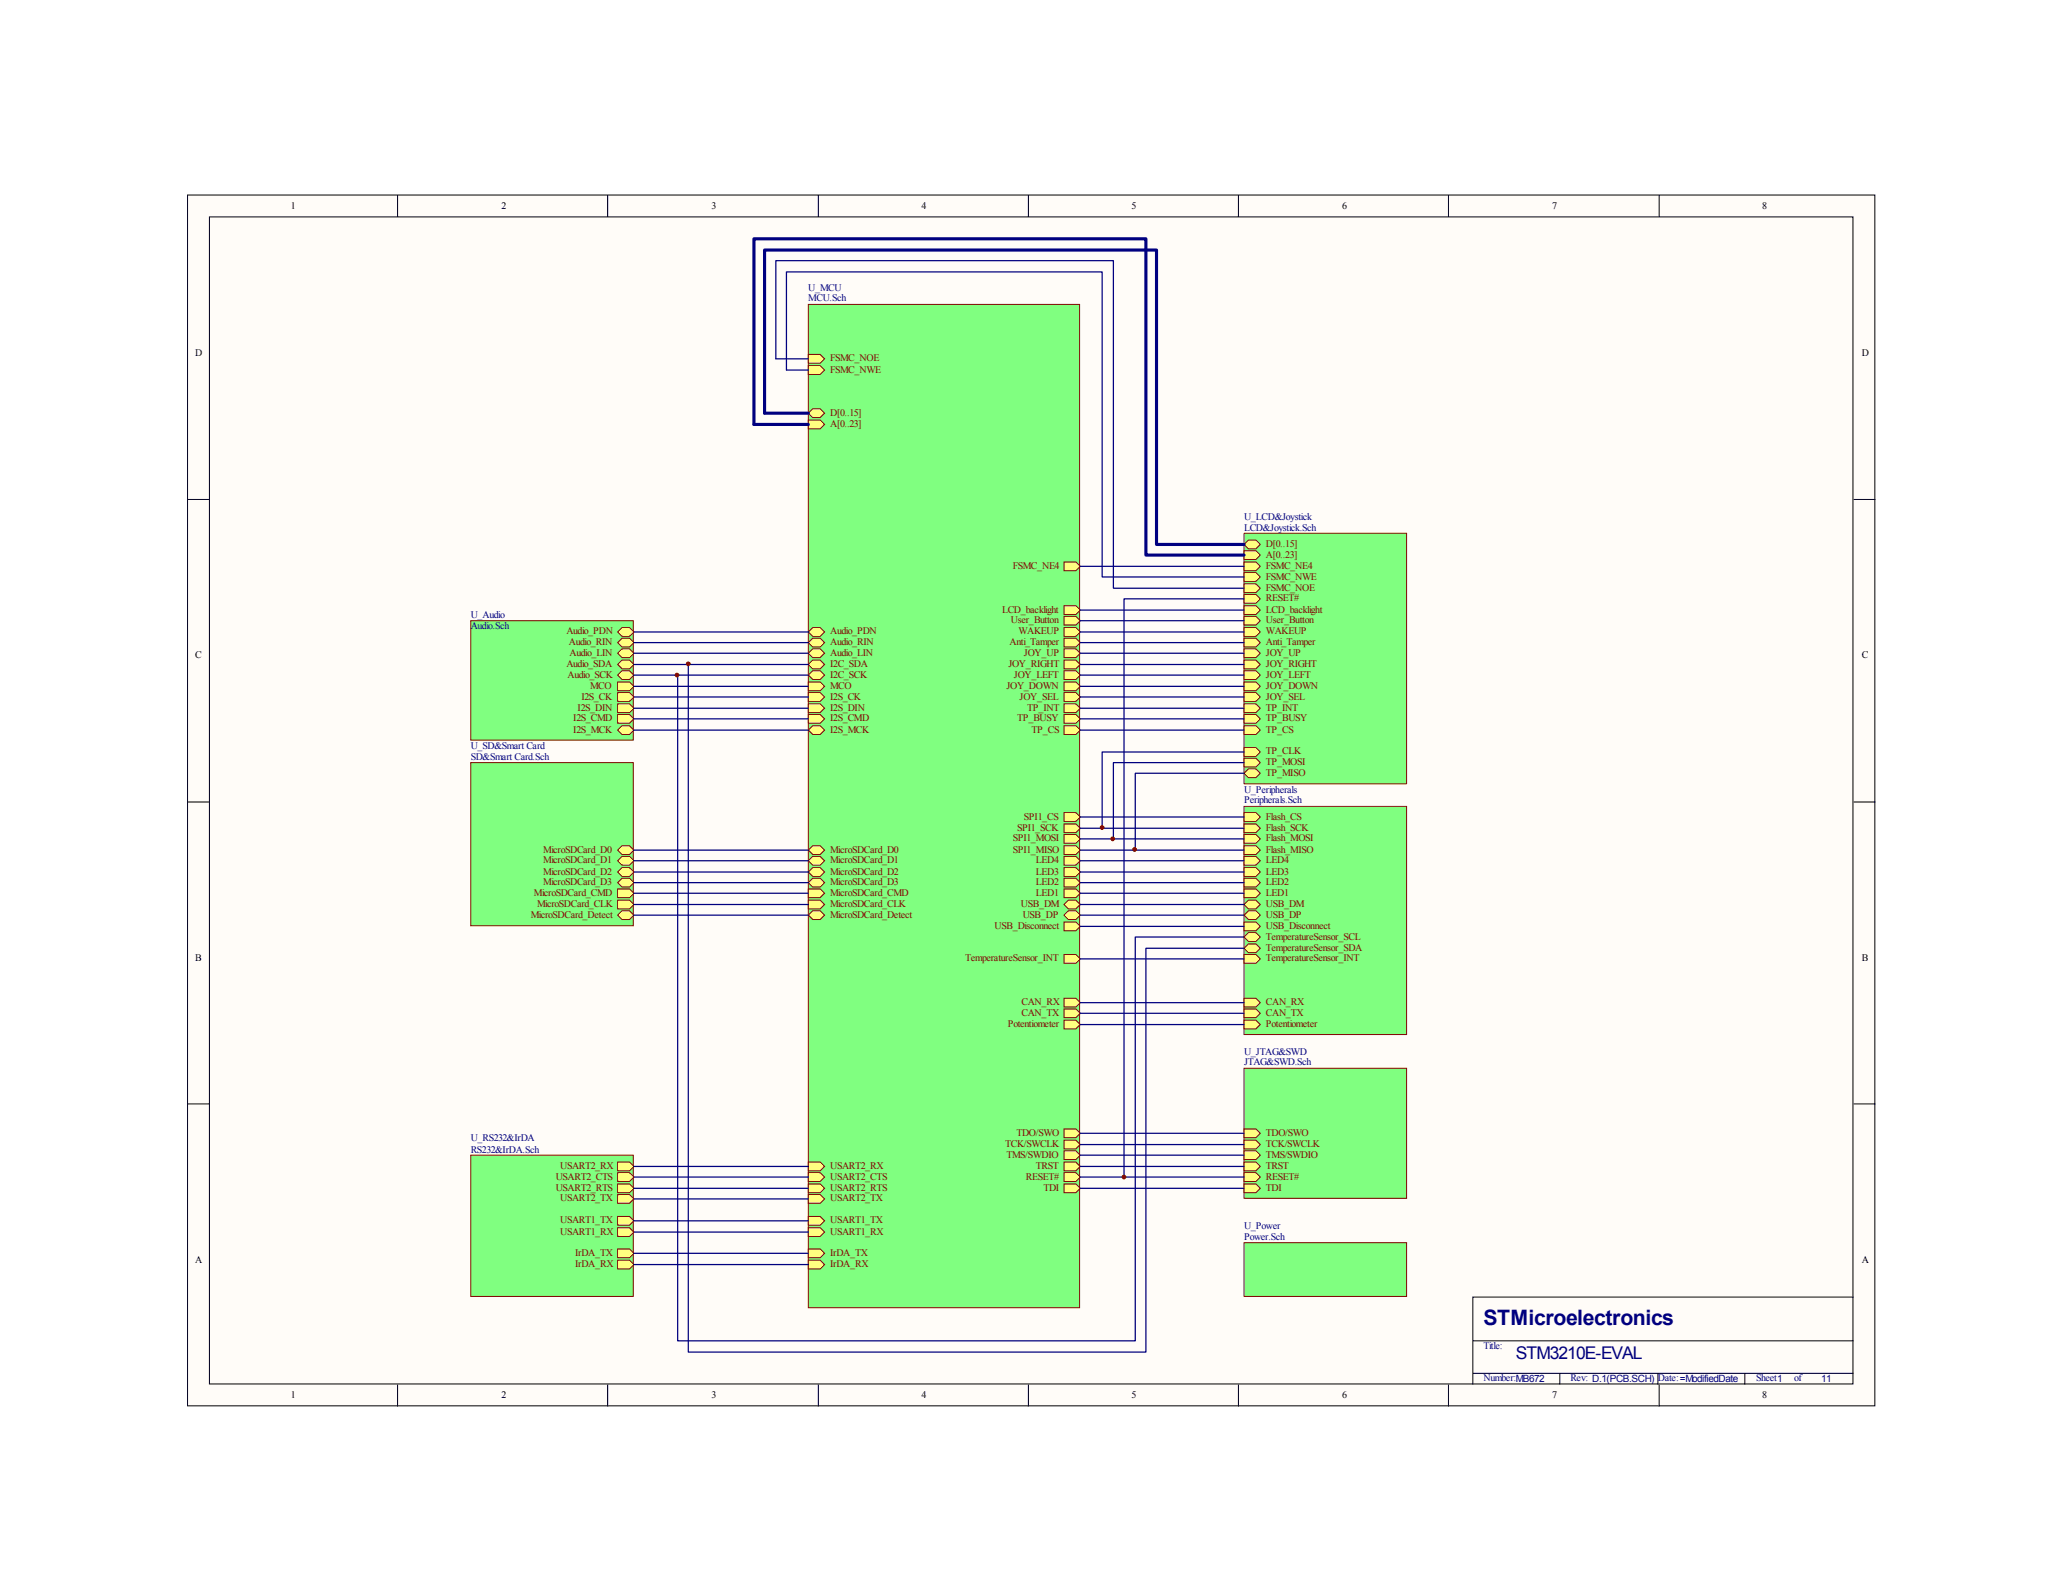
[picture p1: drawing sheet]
<svg xmlns="http://www.w3.org/2000/svg" width="279mm" height="216mm" viewBox="0 0 279 216" stroke-linecap="round" stroke-linejoin="round" font-family="sans-serif">
<path d="M25.4 26.4h228.5v164h-228.5z" fill="#fffcf8"/>
<g fill="none" stroke="#000" stroke-width=".14">
<path d="M25.4 26.4h228.5v164h-228.5zM28.4 29.4h222.6v158.1h-222.6zM53.8 26.4v3M82.3 26.4v3M110.8 26.4v3M139.3 26.4v3M167.7 26.4v3M196.2 26.4v3M224.7 26.4v3M25.4 67.6h3M251 67.6h3M25.4 108.6h3"/>
<path d="M251 108.6h3M25.4 149.5h3M251 149.5h3M251 175.7h-51.5v11.8M53.8 187.5v3M82.3 187.5v3M110.8 187.5v3M139.3 187.5v3M167.7 187.5v3M196.2 187.5v3M199.5 181.6h51.5M199.5 186h51.5"/>
<path d="M211.2 186v1.5M224.5 186v1.5M224.7 187.5v3M236.3 186v1.5"/>
</g>
<path d="M63.8 84.2h22v16h-22z" fill="#80ff80"/>
<path d="M63.8 84.1h22v16.1h-22z" fill="none" stroke="#800000" stroke-width=".14"/>
<g fill="#ffff80" stroke="#800000" stroke-width=".14">
<path d="M83.7 96.8h1.6l.6 .6-.6 .6h-1.6z" fill-rule="evenodd"/>
<path d="M83.7 95.3h1.6l.6 .6-.6 .6h-1.6z" fill-rule="evenodd"/>
<path d="M83.7 93.8h1.6l.6 .6-.6 .6h-1.6z" fill-rule="evenodd"/>
<path d="M83.7 92.4h1.6l.6 .6-.6 .6h-1.6z" fill-rule="evenodd"/>
<path d="M84.2 90.8h1.1l.6 .6-.6 .6h-1.1l-.5-.6z" fill-rule="evenodd"/>
<path d="M83.7 90l.5-.6h1.1l.6 .6-.6 .6h-1.1z" fill-rule="evenodd"/>
<path d="M83.7 88.5l.5-.6h1.1l.6 .6-.6 .6h-1.1z" fill-rule="evenodd"/>
<path d="M83.7 87l.5-.6h1.1l.6 .6-.6 .6h-1.1z" fill-rule="evenodd"/>
<path d="M83.7 98.9l.5-.6h1.1l.6 .6-.6 .6h-1.1z" fill-rule="evenodd"/>
<path d="M84.2 85h1.1l.6 .6-.6 .6h-1.1l-.5-.6z" fill-rule="evenodd"/>
</g>
<path d="M63.8 156.5h22v19.1h-22z" fill="#80ff80"/>
<path d="M63.8 156.5h22v19.1h-22z" fill="none" stroke="#800000" stroke-width=".14"/>
<g fill="#ffff80" stroke="#800000" stroke-width=".14">
<path d="M83.7 157.4h1.6l.6 .6-.6 .6h-1.6z" fill-rule="evenodd"/>
<path d="M83.7 161.8h1.6l.6 .6-.6 .6h-1.6z" fill-rule="evenodd"/>
<path d="M83.7 160.4h1.6l.6 .6-.6 .5h-1.6z" fill-rule="evenodd"/>
<path d="M83.7 158.8h1.6l.6 .6-.6 .6h-1.6z" fill-rule="evenodd"/>
<path d="M83.7 164.8h1.6l.6 .6-.6 .5h-1.6z" fill-rule="evenodd"/>
<path d="M83.7 166.3h1.6l.6 .6-.6 .6h-1.6z" fill-rule="evenodd"/>
<path d="M83.7 170.7h1.6l.6 .6-.6 .6h-1.6z" fill-rule="evenodd"/>
<path d="M83.7 169.2h1.6l.6 .6-.6 .5h-1.6z" fill-rule="evenodd"/>
</g>
<path d="M168.6 109.3h21.9v30.8h-21.9z" fill="#80ff80"/>
<path d="M168.5 109.2h22v30.9h-22z" fill="none" stroke="#800000" stroke-width=".14"/>
<g fill="#ffff80" stroke="#800000" stroke-width=".14">
<path d="M168.5 110.1h1.6l.6 .6-.6 .6h-1.6z" fill-rule="evenodd"/>
<path d="M168.5 111.6h1.6l.6 .6-.6 .6h-1.6z" fill-rule="evenodd"/>
<path d="M168.5 114.6h1.6l.6 .5-.6 .6h-1.6z" fill-rule="evenodd"/>
<path d="M168.5 113h1.6l.6 .6-.6 .6h-1.6z" fill-rule="evenodd"/>
<path d="M168.5 116h1.6l.6 .6-.6 .6h-1.6z" fill-rule="evenodd"/>
<path d="M168.5 117.5h1.6l.6 .6-.6 .6h-1.6z" fill-rule="evenodd"/>
<path d="M168.5 120.4h1.6l.6 .6-.6 .6h-1.6z" fill-rule="evenodd"/>
<path d="M168.5 119h1.6l.6 .5-.6 .6h-1.6z" fill-rule="evenodd"/>
<path d="M168.5 122.5l.6-.6h1l.6 .6-.6 .6h-1z" fill-rule="evenodd"/>
<path d="M168.5 124l.6-.6h1l.6 .6-.6 .5h-1z" fill-rule="evenodd"/>
<path d="M168.5 124.9h1.6l.6 .6-.6 .6h-1.6z" fill-rule="evenodd"/>
<path d="M168.5 129.3h1.6l.6 .6-.6 .6h-1.6z" fill-rule="evenodd"/>
<path d="M168.5 126.9l.6-.6h1l.6 .6-.6 .6h-1z" fill-rule="evenodd"/>
<path d="M169.1 127.8h1l.6 .6-.6 .6h-1l-.6-.6z" fill-rule="evenodd"/>
<path d="M168.5 136.7h1.6l.6 .5-.6 .6h-1.6z" fill-rule="evenodd"/>
<path d="M168.5 135.2h1.6l.6 .6-.6 .6h-1.6z" fill-rule="evenodd"/>
<path d="M168.5 138.2h1.6l.6 .6-.6 .6h-1.6z" fill-rule="evenodd"/>
</g>
<path d="M168.6 168.4h21.9v7.2h-21.9z" fill="#80ff80"/>
<path d="M168.5 168.3h22v7.3h-22z" fill="none" stroke="#800000" stroke-width=".14"/>
<path d="M168.6 144.8h21.9v17.5h-21.9z" fill="#80ff80"/>
<path d="M168.5 144.7h22v17.6h-22z" fill="none" stroke="#800000" stroke-width=".14"/>
<g fill="#ffff80" stroke="#800000" stroke-width=".14">
<path d="M168.5 160.4h1.6l.6 .6-.6 .5h-1.6z" fill-rule="evenodd"/>
<path d="M168.5 158.8h1.6l.6 .6-.6 .6h-1.6z" fill-rule="evenodd"/>
<path d="M168.5 157.4h1.6l.6 .6-.6 .6h-1.6z" fill-rule="evenodd"/>
<path d="M168.5 155.9h1.6l.6 .6-.6 .6h-1.6z" fill-rule="evenodd"/>
<path d="M168.5 154.4h1.6l.6 .6-.6 .6h-1.6z" fill-rule="evenodd"/>
<path d="M168.5 152.9h1.6l.6 .6-.6 .6h-1.6z" fill-rule="evenodd"/>
</g>
<path d="M109.6 41.3h36.6v135.8h-36.6z" fill="#80ff80"/>
<path d="M109.5 41.2h36.7v135.9h-36.7z" fill="none" stroke="#800000" stroke-width=".14"/>
<g fill="#ffff80" stroke="#800000" stroke-width=".14">
<path d="M144.1 160.4h1.6l.6 .6-.6 .5h-1.6z" fill-rule="evenodd"/>
<path d="M144.1 155.9h1.6l.6 .6-.6 .6h-1.6z" fill-rule="evenodd"/>
<path d="M144.1 154.4h1.6l.6 .6-.6 .6h-1.6z" fill-rule="evenodd"/>
<path d="M144.1 152.9h1.6l.6 .6-.6 .6h-1.6z" fill-rule="evenodd"/>
<path d="M109.5 157.4h1.6l.6 .6-.6 .6h-1.6z" fill-rule="evenodd"/>
<path d="M109.5 161.8h1.6l.6 .6-.6 .6h-1.6z" fill-rule="evenodd"/>
<path d="M109.5 160.4h1.6l.6 .6-.6 .5h-1.6z" fill-rule="evenodd"/>
<path d="M109.5 158.8h1.6l.6 .6-.6 .6h-1.6z" fill-rule="evenodd"/>
<path d="M109.5 164.8h1.6l.6 .6-.6 .5h-1.6z" fill-rule="evenodd"/>
<path d="M109.5 166.3h1.6l.6 .6-.6 .6h-1.6z" fill-rule="evenodd"/>
<path d="M109.5 170.7h1.6l.6 .6-.6 .6h-1.6z" fill-rule="evenodd"/>
<path d="M109.5 169.2h1.6l.6 .6-.6 .5h-1.6z" fill-rule="evenodd"/>
<path d="M144.1 93.8h1.6l.6 .6-.6 .6h-1.6z" fill-rule="evenodd"/>
<path d="M144.1 92.4h1.6l.6 .6-.6 .6h-1.6z" fill-rule="evenodd"/>
<path d="M144.1 90.8h1.6l.6 .6-.6 .6h-1.6z" fill-rule="evenodd"/>
<path d="M144.1 89.4h1.6l.6 .6-.6 .6h-1.6z" fill-rule="evenodd"/>
<path d="M144.1 87.9h1.6l.6 .6-.6 .6h-1.6z" fill-rule="evenodd"/>
<path d="M144.1 98.3h1.6l.6 .6-.6 .6h-1.6z" fill-rule="evenodd"/>
<path d="M144.1 82h1.6l.6 .6-.6 .6h-1.6z" fill-rule="evenodd"/>
<path d="M144.1 86.4h1.6l.6 .6-.6 .6h-1.6z" fill-rule="evenodd"/>
<path d="M144.1 85h1.6l.6 .6-.6 .6h-1.6z" fill-rule="evenodd"/>
<path d="M144.1 83.5h1.6l.6 .6-.6 .6h-1.6z" fill-rule="evenodd"/>
<path d="M144.1 110.1h1.6l.6 .6-.6 .6h-1.6z" fill-rule="evenodd"/>
<path d="M144.1 111.6h1.6l.6 .6-.6 .6h-1.6z" fill-rule="evenodd"/>
<path d="M144.1 114.6h1.6l.6 .5-.6 .6h-1.6z" fill-rule="evenodd"/>
<path d="M144.1 113h1.6l.6 .6-.6 .6h-1.6z" fill-rule="evenodd"/>
<path d="M144.1 116h1.6l.6 .6-.6 .6h-1.6z" fill-rule="evenodd"/>
<path d="M144.1 117.5h1.6l.6 .6-.6 .6h-1.6z" fill-rule="evenodd"/>
<path d="M144.1 120.4h1.6l.6 .6-.6 .6h-1.6z" fill-rule="evenodd"/>
<path d="M144.1 119h1.6l.6 .5-.6 .6h-1.6z" fill-rule="evenodd"/>
<path d="M144.1 122.5l.6-.6h1l.6 .6-.6 .6h-1z" fill-rule="evenodd"/>
<path d="M144.1 124l.6-.6h1l.6 .6-.6 .5h-1z" fill-rule="evenodd"/>
<path d="M144.1 124.9h1.6l.6 .6-.6 .6h-1.6z" fill-rule="evenodd"/>
<path d="M144.1 129.3h1.6l.6 .6-.6 .6h-1.6z" fill-rule="evenodd"/>
<path d="M144.1 136.7h1.6l.6 .5-.6 .6h-1.6z" fill-rule="evenodd"/>
<path d="M144.1 135.2h1.6l.6 .6-.6 .6h-1.6z" fill-rule="evenodd"/>
<path d="M144.1 138.2h1.6l.6 .6-.6 .6h-1.6z" fill-rule="evenodd"/>
<path d="M109.5 56.9h1.6l.6 .6-.6 .6h-1.6z" fill-rule="evenodd"/>
<path d="M110.1 55.4h1l.6 .6-.6 .6h-1l-.6-.6z" fill-rule="evenodd"/>
<path d="M144.1 76.1h1.6l.6 .6-.6 .6h-1.6z" fill-rule="evenodd"/>
<path d="M109.5 49.5h1.6l.6 .6-.6 .6h-1.6z" fill-rule="evenodd"/>
<path d="M109.5 48h1.6l.6 .6-.6 .6h-1.6z" fill-rule="evenodd"/>
<path d="M109.5 121.9h1.6l.6 .6-.6 .6h-1.6z" fill-rule="evenodd"/>
<path d="M109.5 120.4h1.6l.6 .6-.6 .6h-1.6z" fill-rule="evenodd"/>
<path d="M109.5 115.1l.6-.5h1l.6 .5-.6 .6h-1z" fill-rule="evenodd"/>
<path d="M109.5 96.8h1.6l.6 .6-.6 .6h-1.6z" fill-rule="evenodd"/>
<path d="M109.5 95.3h1.6l.6 .6-.6 .6h-1.6z" fill-rule="evenodd"/>
<path d="M109.5 93.8h1.6l.6 .6-.6 .6h-1.6z" fill-rule="evenodd"/>
<path d="M109.5 92.4h1.6l.6 .6-.6 .6h-1.6z" fill-rule="evenodd"/>
<path d="M110.1 90.8h1l.6 .6-.6 .6h-1l-.6-.6z" fill-rule="evenodd"/>
<path d="M109.5 90l.6-.6h1l.6 .6-.6 .6h-1z" fill-rule="evenodd"/>
<path d="M110.1 116h1l.6 .6-.6 .6h-1l-.6-.6z" fill-rule="evenodd"/>
<path d="M109.5 118.1l.6-.6h1l.6 .6-.6 .6h-1z" fill-rule="evenodd"/>
<path d="M109.5 119.5l.6-.5h1l.6 .5-.6 .6h-1z" fill-rule="evenodd"/>
<path d="M144.1 158.8h1.6l.6 .6-.6 .6h-1.6z" fill-rule="evenodd"/>
<path d="M144.1 157.4h1.6l.6 .6-.6 .6h-1.6z" fill-rule="evenodd"/>
<path d="M109.5 88.5l.6-.6h1l.6 .6-.6 .6h-1z" fill-rule="evenodd"/>
<path d="M109.5 87l.6-.6h1l.6 .6-.6 .6h-1z" fill-rule="evenodd"/>
<path d="M109.5 124l.6-.6h1l.6 .6-.6 .5h-1z" fill-rule="evenodd"/>
<path d="M109.5 98.9l.6-.6h1l.6 .6-.6 .6h-1z" fill-rule="evenodd"/>
<path d="M110.1 85h1l.6 .6-.6 .6h-1l-.6-.6z" fill-rule="evenodd"/>
<path d="M144.1 95.3h1.6l.6 .6-.6 .6h-1.6z" fill-rule="evenodd"/>
<path d="M144.1 96.8h1.6l.6 .6-.6 .6h-1.6z" fill-rule="evenodd"/>
</g>
<path d="M63.8 103.4h22v22h-22z" fill="#80ff80"/>
<path d="M63.8 103.3h22v22.1h-22z" fill="none" stroke="#800000" stroke-width=".14"/>
<g fill="#ffff80" stroke="#800000" stroke-width=".14">
<path d="M83.7 121.9h1.6l.6 .6-.6 .6h-1.6z" fill-rule="evenodd"/>
<path d="M83.7 120.4h1.6l.6 .6-.6 .6h-1.6z" fill-rule="evenodd"/>
<path d="M83.7 115.1l.5-.5h1.1l.6 .5-.6 .6h-1.1z" fill-rule="evenodd"/>
<path d="M84.2 116h1.1l.6 .6-.6 .6h-1.1l-.5-.6z" fill-rule="evenodd"/>
<path d="M83.7 118.1l.5-.6h1.1l.6 .6-.6 .6h-1.1z" fill-rule="evenodd"/>
<path d="M83.7 119.5l.5-.5h1.1l.6 .5-.6 .6h-1.1z" fill-rule="evenodd"/>
<path d="M83.7 124l.5-.6h1.1l.6 .6-.6 .5h-1.1z" fill-rule="evenodd"/>
</g>
<g fill="none" stroke="#000080" stroke-width=".17">
<path d="M105.1 48.6h4.4M106.5 50.1h3M85.9 91.4h23.6M85.9 93h23.6M85.9 94.4h23.6M85.9 95.9h23.6M85.9 97.4h23.6M85.9 98.9h23.6M85.9 90h23.6M85.9 88.5h23.6M93.2 90v93.1h62v-54.7h13.3M85.9 115.1h23.6"/>
<path d="M85.9 116.6h23.6M85.9 118.1h23.6M85.9 119.5h23.6M146.3 115.1h22.2M146.3 116.6h22.2M146.3 118.1h22.2M146.3 119.5h22.2M146.3 110.7h22.2M146.3 112.2h22.2M146.3 113.6h22.2M85.9 121h23.6M85.9 122.5h23.6"/>
<path d="M146.3 121h22.2M146.3 122.5h22.2M146.3 124h22.2M146.3 125.5h22.2M146.3 129.9h22.2M146.3 135.8h22.2M146.3 137.2h22.2M146.3 138.8h22.2M85.9 158h23.6M85.9 159.4h23.6M146.3 158h22.2M146.3 159.4h22.2"/>
<path d="M146.3 153.5h22.2M146.3 155h22.2M146.3 156.5h22.2M85.9 161h23.6M85.9 162.4h23.6M85.9 165.4h23.6M85.9 166.9h23.6M85.9 169.8h23.6M85.9 171.3h23.6M146.3 161h22.2"/>
</g>
<path d="M102.1 57.5h7.4M103.5 56h6" fill="none" stroke="#000080" stroke-width=".42"/>
<path d="M168.6 72.3h21.9v33.9h-21.9z" fill="#80ff80"/>
<path d="M168.5 72.2h22v34h-22z" fill="none" stroke="#800000" stroke-width=".14"/>
<g fill="#ffff80" stroke="#800000" stroke-width=".14">
<path d="M168.5 93.8h1.6l.6 .6-.6 .6h-1.6z" fill-rule="evenodd"/>
<path d="M168.5 92.4h1.6l.6 .6-.6 .6h-1.6z" fill-rule="evenodd"/>
<path d="M168.5 90.8h1.6l.6 .6-.6 .6h-1.6z" fill-rule="evenodd"/>
<path d="M168.5 89.4h1.6l.6 .6-.6 .6h-1.6z" fill-rule="evenodd"/>
<path d="M168.5 87.9h1.6l.6 .6-.6 .6h-1.6z" fill-rule="evenodd"/>
<path d="M168.5 96.8h1.6l.6 .6-.6 .6h-1.6z" fill-rule="evenodd"/>
<path d="M168.5 101.3h1.6l.6 .6-.6 .5h-1.6z" fill-rule="evenodd"/>
<path d="M168.5 102.7h1.6l.6 .6-.6 .6h-1.6z" fill-rule="evenodd"/>
<path d="M168.5 80.5h1.6l.6 .6-.6 .6h-1.6z" fill-rule="evenodd"/>
<path d="M168.5 82h1.6l.6 .6-.6 .6h-1.6z" fill-rule="evenodd"/>
<path d="M168.5 86.4h1.6l.6 .6-.6 .6h-1.6z" fill-rule="evenodd"/>
<path d="M168.5 85h1.6l.6 .6-.6 .6h-1.6z" fill-rule="evenodd"/>
<path d="M168.5 83.5h1.6l.6 .6-.6 .6h-1.6z" fill-rule="evenodd"/>
<path d="M168.5 76.1h1.6l.6 .6-.6 .6h-1.6z" fill-rule="evenodd"/>
<path d="M169.1 73.2h1l.6 .5-.6 .6h-1l-.6-.6z" fill-rule="evenodd"/>
<path d="M168.5 74.6h1.6l.6 .6-.6 .6h-1.6z" fill-rule="evenodd"/>
<path d="M168.5 77.6h1.6l.6 .5-.6 .6h-1.6z" fill-rule="evenodd"/>
<path d="M168.5 79.1h1.6l.6 .6-.6 .6h-1.6z" fill-rule="evenodd"/>
<path d="M168.5 104.7l.6-.6h1l.6 .6-.6 .6h-1z" fill-rule="evenodd"/>
<path d="M168.5 98.3h1.6l.6 .6-.6 .6h-1.6z" fill-rule="evenodd"/>
<path d="M168.5 95.3h1.6l.6 .6-.6 .6h-1.6z" fill-rule="evenodd"/>
</g>
<g fill="none" stroke="#000080" stroke-width=".17">
<path d="M105.1 48.6v-13.3h45.7v44.4h17.7M106.5 50.1v-13.3h42.8v41.3h19.2M146.3 76.7h22.2M85.9 85.6h23.6M85.9 87h23.6M91.8 91.4v90.2h62v-54.7h14.7M146.3 82.6h22.2M146.3 84.1h22.2M146.3 85.6h22.2M146.3 87h22.2M146.3 88.5h22.2M146.3 90h22.2"/>
<path d="M146.3 91.4h22.2M146.3 93h22.2M146.3 94.4h22.2M146.3 95.9h22.2M146.3 97.4h22.2M146.3 98.9h22.2M168.5 81.1h-16.3v78.3M168.5 101.9h-19.2v10.3M168.5 103.3h-17.7v10.3M168.5 104.7h-14.7v10.4M85.9 124h23.6"/>
</g>
<path d="M102.1 57.5v-25.2h53.1v42.9h13.3M103.5 56v-22.1h53.1v39.8h11.9" fill="none" stroke="#000080" stroke-width=".42"/>
<g fill="#800000" stroke="#800000" stroke-width=".14">
<path d="M91.5 91.3l.2-.1 .2 .2-.2 .3-.2-.1z" fill-rule="evenodd"/>
<path d="M93 89.8l.2-.1 .3 .2-.3 .3-.2-.1z" fill-rule="evenodd"/>
<path d="M149 112l.3-.2 .2 .3-.2 .3-.2-.1z" fill-rule="evenodd"/>
<path d="M150.6 113.4h.3l.1 .2-.3 .3-.2-.3z" fill-rule="evenodd"/>
<path d="M152 159.3l.2-.1 .3 .2-.3 .3-.2-.1z" fill-rule="evenodd"/>
<path d="M153.4 114.9l.3-.1 .2 .3-.2 .2-.2-.1z" fill-rule="evenodd"/>
</g>
<text font-size="2.9" fill="#000080" x="200.9" y="179.5">STMicroelectronics</text>
<text font-size="2.4" fill="#000080" x="205.3" y="184.1">STM3210E-EVAL</text>
<g font-size="1.4">
<text x="39.4" y="28.3">1</text>
<text x="67.9" y="28.3">2</text>
<text x="96.4" y="28.3">3</text>
<text x="124.8" y="28.3">4</text>
<text x="153.2" y="28.3">5</text>
<text x="181.8" y="28.3">6</text>
<text x="210.2" y="28.3">7</text>
<text x="238.7" y="28.3">8</text>
<text x="26.4" y="48.3">D</text>
<text x="252.1" y="48.3">D</text>
<text x="26.4" y="89.2">C</text>
<text x="252.1" y="89.2">C</text>
<text x="26.4" y="130.1">B</text>
<text x="252.1" y="130.1">B</text>
<text x="26.4" y="171">A</text>
<text x="252.1" y="171">A</text>
<text x="39.4" y="189.4">1</text>
<text x="67.9" y="189.4">2</text>
<text x="96.4" y="189.4">3</text>
<text x="124.8" y="189.4">4</text>
<text x="153.2" y="189.4">5</text>
<text x="181.8" y="189.4">6</text>
<text x="210.2" y="189.4">7</text>
<text x="238.7" y="189.4">8</text>
</g>
<g font-size="1.4" fill="#000080">
<text x="109.5" y="39.4">U_MCU</text>
<text x="109.5" y="40.8">MCU.Sch</text>
<text x="168.5" y="70.4">U_LCD&amp;Joystick</text>
<text x="168.5" y="71.9">LCD&amp;Joystick.Sch</text>
<text x="63.8" y="83.7">U_Audio</text>
<text x="63.8" y="85.2">Audio.Sch</text>
<text x="63.8" y="101.4">U_SD&amp;Smart Card</text>
<text x="63.8" y="103">SD&amp;Smart Card.Sch</text>
<text x="168.5" y="107.4">U_Peripherals</text>
<text x="168.5" y="108.8">Peripherals.Sch</text>
<text x="168.5" y="142.8">U_JTAG&amp;SWD</text>
<text x="168.5" y="144.3">JTAG&amp;SWD.Sch</text>
<text x="63.8" y="154.6">U_RS232&amp;IrDA</text>
<text x="63.8" y="156.1">RS232&amp;IrDA.Sch</text>
<text x="168.5" y="166.5">U_Power</text>
<text x="168.5" y="168">Power.Sch</text>
<text x="200.9" y="182.7">Title:</text>
<text x="200.9" y="187.1">Number:MB672</text>
<text x="212.7" y="187.1">Rev: D.1(PCB.SCH) Date:=ModifiedDate</text>
<text x="237.8" y="187.1">Sheet1</text>
<text x="243" y="187.1">of</text>
<text x="246.6" y="187.2">11</text>
</g>
<g font-size="1.4" fill="#800000">
<text x="112.4" y="50.5">FSMC_NWE</text>
<text x="112.4" y="48.9">FSMC_NOE</text>
<text x="112.4" y="57.8">A[0..23]</text>
<text x="112.4" y="56.4">D[0..15]</text>
<text x="137.2" y="77">FSMC_NE4</text>
<text x="171.4" y="77">FSMC_NE4</text>
<text x="171.4" y="74.1">D[0..15]</text>
<text x="171.4" y="75.6">A[0..23]</text>
<text x="135.7" y="83">LCD_backlight</text>
<text x="171.4" y="81.4">RESET#</text>
<text x="171.4" y="83">LCD_backlight</text>
<text x="171.4" y="78.6">FSMC_NWE</text>
<text x="171.4" y="80">FSMC_NOE</text>
<text x="76.7" y="85.9">Audio_PDN</text>
<text x="77" y="87.4">Audio_RIN</text>
<text x="77.1" y="88.9">Audio_LIN</text>
<text x="112.4" y="88.9">Audio_LIN</text>
<text x="112.4" y="87.4">Audio_RIN</text>
<text x="112.4" y="85.9">Audio_PDN</text>
<text x="136.7" y="87.4">Anti_Tamper</text>
<text x="136.9" y="84.4">User_Button</text>
<text x="137.9" y="85.9">WAKEUP</text>
<text x="138.7" y="88.9">JOY_UP</text>
<text x="171.4" y="88.9">JOY_UP</text>
<text x="171.4" y="87.4">Anti_Tamper</text>
<text x="171.4" y="85.9">WAKEUP</text>
<text x="171.4" y="84.4">User_Button</text>
<text x="76.7" y="90.3">Audio_SDA</text>
<text x="76.9" y="91.9">Audio_SCK</text>
<text x="78.7" y="94.8">I2S_CK</text>
<text x="79.9" y="93.3">MCO</text>
<text x="112.4" y="94.8">I2S_CK</text>
<text x="112.4" y="93.3">MCO</text>
<text x="112.4" y="91.9">I2C_SCK</text>
<text x="112.4" y="90.3">I2C_SDA</text>
<text x="136.3" y="93.3">JOY_DOWN</text>
<text x="136.6" y="90.3">JOY_RIGHT</text>
<text x="137.3" y="91.9">JOY_LEFT</text>
<text x="138.1" y="94.8">JOY_SEL</text>
<text x="171.4" y="94.8">JOY_SEL</text>
<text x="171.4" y="93.3">JOY_DOWN</text>
<text x="171.4" y="91.9">JOY_LEFT</text>
<text x="171.4" y="90.3">JOY_RIGHT</text>
<text x="77.6" y="97.7">I2S_CMD</text>
<text x="77.6" y="99.2">I2S_MCK</text>
<text x="78.2" y="96.3">I2S_DIN</text>
<text x="112.4" y="97.7">I2S_CMD</text>
<text x="112.4" y="96.3">I2S_DIN</text>
<text x="112.4" y="99.2">I2S_MCK</text>
<text x="137.8" y="97.7">TP_BUSY</text>
<text x="139.1" y="96.3">TP_INT</text>
<text x="139.7" y="99.2">TP_CS</text>
<text x="171.4" y="97.7">TP_BUSY</text>
<text x="171.4" y="99.2">TP_CS</text>
<text x="171.4" y="96.3">TP_INT</text>
<text x="171.4" y="102.2">TP_CLK</text>
<text x="171.4" y="103.6">TP_MOSI</text>
<text x="171.4" y="105.2">TP_MISO</text>
<text x="137.2" y="114">SPI1_MOSI</text>
<text x="137.8" y="112.5">SPI1_SCK</text>
<text x="138.7" y="111.1">SPI1_CS</text>
<text x="171.4" y="111.1">Flash_CS</text>
<text x="171.4" y="112.5">Flash_SCK</text>
<text x="171.4" y="114">Flash_MOSI</text>
<text x="73.6" y="115.5">MicroSDCard_D0</text>
<text x="73.6" y="116.9">MicroSDCard_D1</text>
<text x="73.6" y="118.4">MicroSDCard_D2</text>
<text x="73.6" y="119.9">MicroSDCard_D3</text>
<text x="112.4" y="115.5">MicroSDCard_D0</text>
<text x="112.4" y="116.9">MicroSDCard_D1</text>
<text x="112.4" y="118.4">MicroSDCard_D2</text>
<text x="112.4" y="119.9">MicroSDCard_D3</text>
<text x="137.2" y="115.5">SPI1_MISO</text>
<text x="140.3" y="116.9">LED4</text>
<text x="140.3" y="118.4">LED3</text>
<text x="140.3" y="119.9">LED2</text>
<text x="171.4" y="115.5">Flash_MISO</text>
<text x="171.4" y="116.9">LED4</text>
<text x="171.4" y="118.4">LED3</text>
<text x="171.4" y="119.9">LED2</text>
<text x="71.9" y="124.4">MicroSDCard_Detect</text>
<text x="72.3" y="121.4">MicroSDCard_CMD</text>
<text x="72.7" y="122.9">MicroSDCard_CLK</text>
<text x="112.4" y="122.9">MicroSDCard_CLK</text>
<text x="112.4" y="121.4">MicroSDCard_CMD</text>
<text x="112.4" y="124.4">MicroSDCard_Detect</text>
<text x="134.7" y="125.8">USB_Disconnect</text>
<text x="138.3" y="122.9">USB_DM</text>
<text x="138.5" y="124.4">USB_DP</text>
<text x="140.3" y="121.4">LED1</text>
<text x="171.4" y="121.4">LED1</text>
<text x="171.4" y="122.9">USB_DM</text>
<text x="171.4" y="124.4">USB_DP</text>
<text x="171.4" y="125.8">USB_Disconnect</text>
<text x="130.7" y="130.2">TemperatureSensor_INT</text>
<text x="171.4" y="130.2">TemperatureSensor_INT</text>
<text x="171.4" y="127.3">TemperatureSensor_SCL</text>
<text x="171.4" y="128.8">TemperatureSensor_SDA</text>
<text x="138.3" y="137.7">CAN_TX</text>
<text x="138.3" y="136.1">CAN_RX</text>
<text x="171.4" y="137.7">CAN_TX</text>
<text x="171.4" y="136.1">CAN_RX</text>
<text x="136.5" y="139.1">Potentiometer</text>
<text x="171.4" y="139.1">Potentiometer</text>
<text x="136.1" y="155.4">TCK/SWCLK</text>
<text x="137.7" y="153.9">TDO/SWO</text>
<text x="171.4" y="155.4">TCK/SWCLK</text>
<text x="171.4" y="153.9">TDO/SWO</text>
<text x="75.3" y="161.3">USART2_RTS</text>
<text x="75.3" y="159.9">USART2_CTS</text>
<text x="75.9" y="158.3">USART2_RX</text>
<text x="112.4" y="158.3">USART2_RX</text>
<text x="112.4" y="161.3">USART2_RTS</text>
<text x="112.4" y="159.9">USART2_CTS</text>
<text x="136.3" y="156.9">TMS/SWDIO</text>
<text x="138.9" y="159.9">RESET#</text>
<text x="140.3" y="158.3">TRST</text>
<text x="141.3" y="161.3">TDI</text>
<text x="171.4" y="161.3">TDI</text>
<text x="171.4" y="159.9">RESET#</text>
<text x="171.4" y="158.3">TRST</text>
<text x="171.4" y="156.9">TMS/SWDIO</text>
<text x="75.9" y="162.7">USART2_TX</text>
<text x="75.9" y="165.7">USART1_TX</text>
<text x="75.9" y="167.2">USART1_RX</text>
<text x="112.4" y="162.7">USART2_TX</text>
<text x="112.4" y="165.7">USART1_TX</text>
<text x="112.4" y="167.2">USART1_RX</text>
<text x="77.9" y="171.6">IrDA_RX</text>
<text x="77.9" y="170.2">IrDA_TX</text>
<text x="112.4" y="171.6">IrDA_RX</text>
<text x="112.4" y="170.2">IrDA_TX</text>
</g>
</svg>
